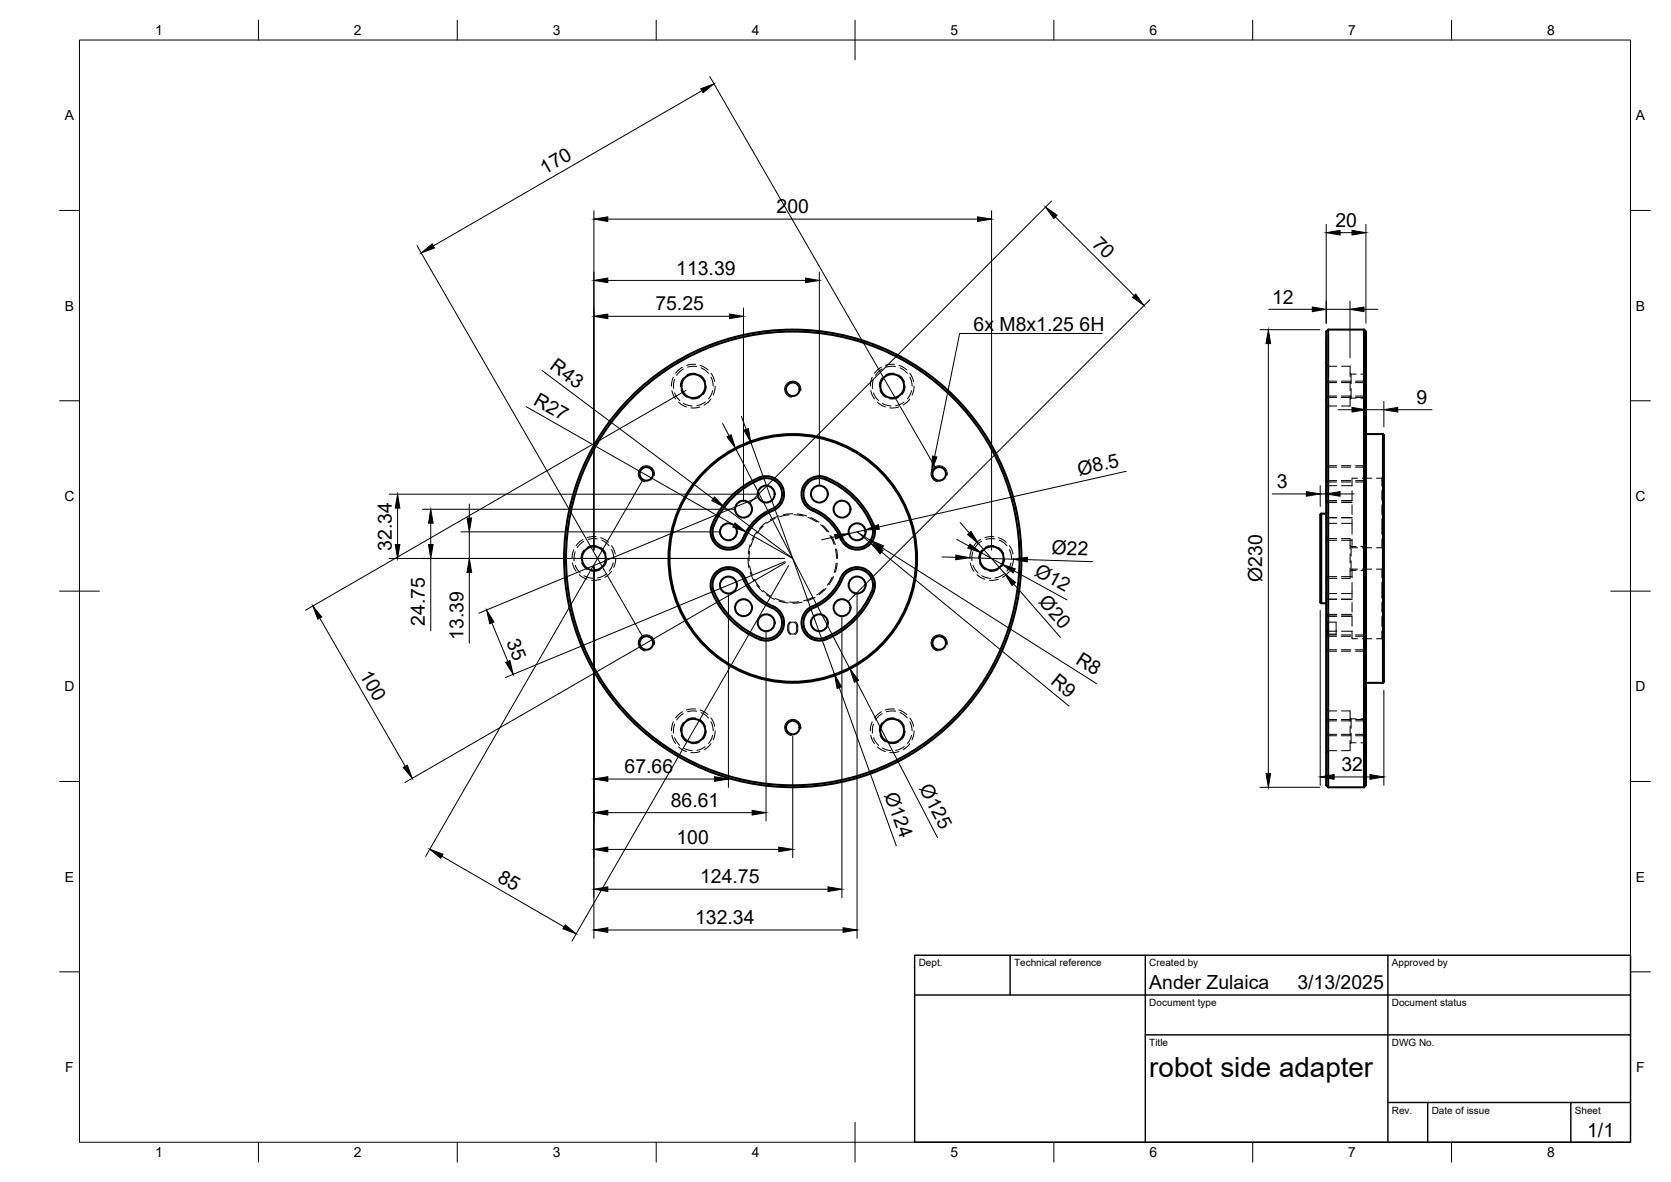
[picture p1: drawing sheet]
<svg xmlns="http://www.w3.org/2000/svg" width="420mm" height="297mm" viewBox="0 0 420 297" stroke-linecap="round" stroke-linejoin="round" font-family="sans-serif">
<!-- layer: Hidden -->
<g fill="none" stroke="#000" stroke-width=".25">
<path d="M169 98.2l.2 .8 .7 1.3M169.3 94.8l-.5 2.2M169.6 95.3l-.3 1.4 .1 .9M169.6 98.7l.5 1.1 .8 .9M171.3 98.1l.4 .9 1 .8M171.6 92.3l-1.7 1.5M171.8 94.9l-.6 1.1-.1 1M171.8 92.7l-.8 .6-.9 1M174.9 91.6h-1.1l-1.2 .2M174.9 93.8l-1.5 .1-.7 .3M175.2 92.1h-1.4l-.9 .2M175.9 99.9l-.9 .3h-1.3"/>
<path d="M176 94.2l.8 .7 .6 1M176 91.8l2 1.1M176.3 92.4l1.1 .7 .7 .7M177.6 97l-.3 1.3-.5 .8M178.8 93.8l.5 .9 .4 1.2M178.8 94.8l.4 1 .1 1.2M179.2 98.2l-.5 1.3-.5 .7M179.8 97l-.5 2.3M218.9 98.2l1 2.1M219.3 94.8l-.5 2.2M219.6 95.3l-.2 .8v1.5M219.6 98.7l.5 1.1 .8 .9"/>
<path d="M221.3 98.1l.4 .9 1 .8M221.6 92.3l-1.7 1.5M221.8 92.7l-.8 .6-.8 1M221.8 94.9l-.5 1.1-.2 1M224.9 93.8l-1.5 .1-.7 .3M224.9 91.6h-1.1l-1.2 .2M225.2 92.1h-1.3l-1 .2M225.9 99.9l-.9 .3h-1.2M226 94.2l.8 .7 .6 1M226 91.8l2 1.1M226.3 92.4l1.2 .7 .7 .7M227.6 97l-.3 1.3-.5 .8"/>
<path d="M228.8 93.8l.5 .9 .4 1.2M228.8 94.8l.4 1 .1 1.2M229.2 98.2l-.5 1.3-.5 .7M229.8 97l-.1 1.1-.4 1.2M333.5 91.5l.5 .5h2.1M333.5 96.1h2.6M333.5 99.5h2.6M337.3 96.1h2.4M337.3 99.5h2.4M337.3 92h2.2v2.6M339.5 95.8v2.4M339.5 99.4v2.6h-2.2"/>
<path d="M339.5 93.8l.2 .2h1.3M339.7 94v2.4M339.7 97.6v2.4M340.8 96.1h2.7M340.8 99.5h2.7M342.2 94h1.3M170.6 101.1l2 1.2M171.8 101.4l.8 .3 1.5 .3M176 102.3l-.8 .2h-1.5M177.3 101l-1 .6-1.1 .3M178.8 100.3l-.6 .7-1.1 .8M220.6 101.1l2 1.2"/>
<path d="M221.8 101.4l.8 .3 1.4 .3M226 102.3l-2.3 .2M227.3 101l-.9 .6-1.2 .3M228.8 100.3l-1.7 1.5M333.5 117.4h2.6M336.1 102h-2.1l-.5 .5M337.3 117.4h2.4M339.7 100l-.2 .3M339.7 100h1.3M340.8 117.4h2.7M342.2 100h1.3M348 119.7l-.5 .5"/>
<path d="M144.3 138.1l-.3 .9-.2 1.3M144.6 138.6l-.3 1.4 .1 .9M146.6 135.6l-1.7 1.5M146.8 136l-.8 .6-.9 1M146.8 138.2l-.6 1.1-.1 1M149.9 137.1l-1.5 .1-.7 .3M149.9 134.9h-1.1l-1.2 .2M150.2 135.4h-1.4l-.9 .2M151 137.5l.7 .7 .7 1M151 135.1l2 1.2M151.3 135.7l1.1 .7 .7 .7M153.8 137.1l.5 .9 .4 1.2"/>
<path d="M153.8 138.1l.4 1 .1 1.2M188.5 138.5l-.1 2.5M188.6 136.9l-.4 2.3M189.7 135.1l-1 2.3M190.2 133.7l-1.1 2.1M191.9 132.3l-1.6 1.8M192.7 131.3l-1.7 1.5M194.9 130.3l-2.1 1.2M195.8 129.7l-2.1 .9M198.4 129.4l-2.4 .5M199.3 129.1l-2.3 .3M199.6 129.4l2.4 .3"/>
<path d="M200.5 129.1l2.3 .6M203.2 130l2.1 1.1M203.9 130.1l2 1.1M206.3 131.9l1.7 1.7M206.8 132l1.6 1.7M208.7 134.6l1 2.2M209.1 134.7l.9 2.2M210.1 137.9l.2 2.4M210.3 138l.3 2.3M244.3 138.1l-.5 2.2M244.6 138.6l-.3 1.4 .1 .9M246.6 135.6l-.9 .6-.8 .9"/>
<path d="M246.8 136l-.8 .6-.8 1M246.8 138.2l-.5 1.1-.2 1M249.9 137.1l-1.5 .1-.7 .3M249.9 134.9h-1.1l-1.2 .2M250.2 135.4h-1.3l-1 .2M251 137.5l.8 .7 .6 1M251 135.1l2 1.2M251.3 135.7l1.2 .7 .7 .7M253.8 137.1l.5 .9 .4 1.2M253.8 138.1l.4 1 .1 1.2M333.5 134.8l.5 .5h2.1M333.5 130.1h2.6"/>
<path d="M333.5 125.8h2.6M333.5 126.3h2.6M333.5 122.1h2.6M333.5 135.8h2.6M333.5 131.5h2.6M333.5 120.8h2.6M337.3 120.8h2.4M337.3 135.3h2.2v2.7M337.3 130.1h2.7M337.3 125.8h2.7M337.3 126.3h2.7M337.3 122.1h2.7"/>
<path d="M337.3 135.8h2.7M337.3 131.5h2.7M339.5 139.2v2.3M339.5 137.1l.2 .2h1.3M339.7 137.3v2.4M340 135.5v2.2h1.3M340 130.5v3.8M340 126.9v2.4M340 123.3v2.4M340.8 120.8h2.7M341.3 120.2h-1.3v1.9M342.2 137.3h1.3"/>
<path d="M342.5 137.7h2.4M342.5 120.2h2.4M346.1 137.7h1.4M346.1 120.2h1.4M347.5 135.5v2.2M347.5 130.5v3.8M347.5 126.9v2.4M347.5 123.3v2.4M347.5 120.2v1.9M347.5 137.7l.5 .4M143.9 141.5l1 2.1M144.6 142.1l.5 1 .8 .9"/>
<path d="M145.6 144.4l2 1.2M146.3 141.4l.4 .9 1 .8M146.8 144.7l.8 .3 1.4 .3M150.9 143.2l-.9 .3h-1.3M151 145.6l-2.3 .2M152.3 144.3l-1 .6-1.1 .4M152.6 140.4l-.3 1.2-.5 .8M153.8 143.6l-1.7 1.5M154.2 141.5l-.5 1.3-.5 .7M154.8 140.4l-.1 1-.4 1.2M188.1 140.4l.2 2.3M188.5 142.2l.6 2.3"/>
<path d="M188.6 143.8l1 2.2M189.7 145.6l1.4 2M190.2 147l1.6 1.7M191.9 148.4l1.9 1.5M192.7 149.4l2.1 1.2M194.9 150.4l2.3 .7M195.9 151.1l2.3 .4M198.6 156.7a1 1 0 0 1 1.1-.3 1 1 0 0 1 .6 .9v1.1a.99 .99 0 0 1-1 1 .99 .99 0 0 1-1-1l.1-1.2zM198.8 156.2l-.5 .5-.2 .6 .1 1.5 .6 .7M199.9 156.2l.5 .5 .2 .6-.1 1.5-.6 .7M200.9 151.2l-2.5 .1M201.7 151.3l-2.4 .3"/>
<path d="M204.3 150.1l-2.3 .9M205 150.1l-2.2 .9M207.2 148l-1.8 1.5M207.7 147.9l-1.7 1.5M209.3 145l-1.3 2.1M209.6 144.9l-1.2 2M210.2 141.5l-.5 2.4M210.5 141.5l-.5 2.3M244 141.5l.2 .8 .7 1.3M244.6 142.1l.6 1 .7 .9M245.6 144.4l2 1.2M246.3 141.4l.4 .9 1 .8"/>
<path d="M246.8 144.7l.8 .3 1.5 .3M251 143.2l-1 .3h-1.2M251 145.6l-2.2 .2M252.3 144.3l-.9 .6-1.2 .4M252.6 140.4l-.3 1.2-.5 .8M253.8 143.6l-1.7 1.5M254.2 141.5l-.2 .7-.8 1.3M254.8 140.4l-.4 2.2M333.5 156.1l.2 .2M333.5 154.8h2.6M333.5 150.6h2.6M333.5 149.2h2.6"/>
<path d="M333.5 144.9h2.6M333.5 158.6h2.6M333.5 154.4h2.6M333.5 159.9h2.6M333.7 156.3v3M333.7 156.3h2.3v3h-2.3M333.7 159.3l-.2 .3M336.1 145.3h-2.1l-.5 .5M337.3 159.9h2.4M337.3 154.8h2.7M337.3 150.6h2.7M337.3 149.2h2.7"/>
<path d="M337.3 144.9h2.7M337.3 158.6h2.7M337.3 154.4h2.7M339.5 142.7v2.6h-2.2M339.7 140.9v2.4M339.7 143.3l-.2 .3M339.7 143.3h1.3M340 146.4v3.8M340 158.6v1.9h1.3M340 155v2.4M340 151.4v2.4M340.8 159.9h2.7"/>
<path d="M341.3 143h-1.3v2.2M342.2 143.3h1.3M342.5 143h2.4M346.1 143h1.4M347.5 158.6v1.9M347.5 155v2.4M347.5 151.4v2.4M347.5 146.4v3.8M347.5 143v2.2M348 142.5l-.5 .5M171.6 178.9l-1.7 1.5M171.8 179.3l-.8 .6-.9 1"/>
<path d="M174.9 178.2h-1.1l-1.2 .2M175.2 178.7h-1.4l-.9 .2M176 178.4l2 1.2M176.3 179.1l1.1 .6 .7 .7M221.6 178.9l-1.7 1.5M221.8 179.3l-.8 .6-.8 1M224.9 178.2h-1.1l-1.2 .2M225.2 178.7h-1.3l-1 .2M226 178.4l2 1.2M226.3 179.1l1.2 .6 .7 .7M333.5 178.1l.5 .6h2.1M333.5 163.3h2.6"/>
<path d="M337.3 163.3h2.4M337.3 178.7h2.2v2.6M340.8 163.3h2.7M342.5 160.5h2.4M346.1 160.5h1.4M347.5 160.5l.5 .5M169 184.8l.2 .8 .7 1.3M169.3 181.4l-.5 2.2M169.6 182l-.3 1.3 .1 .9M169.6 185.4l.5 1 .8 .9M170.6 187.7l2 1.2M171.3 184.7l.4 .9 1 .8"/>
<path d="M171.8 181.6l-.6 1-.1 1M171.8 188l.8 .3 1.5 .3M174.9 180.5l-1-.1-1.2 .4M175.9 186.5l-.9 .3h-1.3M176 180.8l.8 .7 .6 1M176 188.9l-.8 .2h-1.5M177.3 187.6l-1 .6-1.1 .4M177.6 183.7l-.3 1.2-.5 .8M178.8 186.9l-.6 .7-1.1 .8M178.8 180.4l.5 .9 .4 1.2M178.8 181.4l.4 1 .1 1.2M179.2 184.8l-.5 1.3-.5 .7"/>
<path d="M179.8 183.7l-.5 2.2M218.9 184.8l1 2.1M219.3 181.4l-.5 2.2M219.6 182l-.2 .7v1.5M219.6 185.4l.5 1 .8 .9M220.6 187.7l2 1.2M221.3 184.7l.4 .9 1 .8M221.8 181.6l-.5 1-.2 1M221.8 188l.8 .3 1.4 .3M224.9 180.5l-1-.1-1.2 .4M225.9 186.5l-.9 .3h-1.2M226 180.8l.8 .7 .6 1"/>
<path d="M226 188.9l-2.3 .2M227.3 187.6l-.9 .6-1.2 .4M227.6 183.7l-.3 1.2-.5 .8M228.8 180.4l.5 .9 .4 1.2M228.8 186.9l-1.7 1.5M228.8 181.4l.4 1 .1 1.2M229.2 184.8l-.5 1.3-.5 .7M229.8 183.7l-.1 1-.4 1.2M333.5 181.2h2.6M333.5 184.5h2.6M336.1 188.6h-2.1l-.5 .6M337.3 181.2h2.4"/>
<path d="M337.3 184.5h2.4M339.5 182.5v2.3M339.5 186v2.6h-2.2M339.5 180.4l.2 .2h1.3M339.7 180.6v2.5M339.7 184.2v2.5M339.7 186.7l-.2 .2M339.7 186.7h1.3M340.8 181.2h2.7M340.8 184.5h2.7M342.2 180.6h1.3M342.2 186.7h1.3"/>
</g>
<!-- layer: Visible -->
<g fill="none" stroke="#000" stroke-width=".51">
<path d="M334 82.8v115.1M343 82.8h-9l-.5 .5v114l.5 .6M343 82.8l.5 .5v114l-.5 .6M343 82.8v115.1M343.5 109.1h4.2a3.2 3.2 0 0 1 .3 2.3v57.9a3.2 3.2 0 0 1-.3 2.3M347.7 109.1v62.5M179 131.9a21.6 21.6 0 0 1 12.7-12.1 4.5 4.5 0 0 1 5.2 3 4.5 4.5 0 0 1-2.5 5.5 13.5 13.5 0 0 0-7.5 7.8 4.5 4.5 0 0 1-5.8 1.5 4.5 4.5 0 0 1-2.1-5.7M191.1 120.5a4 4 0 0 1 5.3 2.1 4 4 0 0 1-2.2 5.3 14.1 14.1 0 0 0-7.7 8 4 4 0 0 1-5.2 1.3 4 4 0 0 1-1.8-5.1 21.6 21.6 0 0 1 11.6-11.6M207.6 120.5a4 4 0 0 0-5.3 2.1 4 4 0 0 0 2.2 5.3 14.1 14.1 0 0 1 7.7 8 4 4 0 0 0 5.2 1.3 4 4 0 0 0 1.8-5.1 21.6 21.6 0 0 0-11.6-11.6M219.7 131.9a21.6 21.6 0 0 0-12.7-12.1 4.5 4.5 0 0 0-5.3 3 4.5 4.5 0 0 0 2.6 5.5 13.5 13.5 0 0 1 7.4 7.8 4.5 4.5 0 0 0 5.9 1.5 4.5 4.5 0 0 0 2.1-5.7M332.2 129.1v22.5M332.2 129.1a3 3 0 0 0-.2 2.2v18.1a3 3 0 0 0 .2 2.2h1.3"/>
<path d="M332.2 129.1h1.3M186.9 145.5a14.1 14.1 0 0 0 8 7.7 4 4 0 0 1 1.3 5.2 4 4 0 0 1-5.1 1.8M186.9 145.5a4 4 0 0 0-5.3-2.2 4 4 0 0 0-2.1 5.3 21.5 21.5 0 0 0 11.6 11.6M187.3 145.3a4.5 4.5 0 0 0-5.9-2.4 4.5 4.5 0 0 0-2.4 5.9 21.6 21.6 0 0 0 12.7 12.1 4.5 4.5 0 0 0 5.2-3.1 4.5 4.5 0 0 0-2.5-5.5 13 13 0 0 1-7.1-7M211.4 145.3a4.5 4.5 0 0 1 5.8-2.4 4.5 4.5 0 0 1 2.5 5.9 21.6 21.6 0 0 1-12.7 12.1 4.5 4.5 0 0 1-5.3-3.1 4.5 4.5 0 0 1 2.6-5.5 13 13 0 0 0 7.1-7M211.8 145.5a4 4 0 0 1 5.2-2.2 4 4 0 0 1 2.2 5.3 21.5 21.5 0 0 1-11.6 11.6M211.8 145.5a14.1 14.1 0 0 1-8 7.7 4 4 0 0 0-1.3 5.2 4 4 0 0 0 5.1 1.8M343.5 171.6h4.2M334 197.9h9"/>
<circle cx="174.3" cy="97" r="3"/>
<circle cx="199.3" cy="97.8" r="1.7"/>
<circle cx="224.3" cy="97" r="3"/>
<circle cx="162.5" cy="119.1" r="1.7"/>
<circle cx="236.1" cy="119.1" r="1.7"/>
<circle cx="183.2" cy="133.6" r="2.13"/>
<circle cx="187" cy="127.9" r="2.13"/>
<circle cx="192.6" cy="124.2" r="2.13"/>
<circle cx="206" cy="124.2" r="2.13"/>
<circle cx="211.7" cy="127.9" r="2.13"/>
<circle cx="215.5" cy="133.6" r="2.13"/>
<circle cx="149.3" cy="140.3" r="3"/>
<circle cx="183.2" cy="147" r="2.13"/>
<circle cx="187" cy="152.7" r="2.13"/>
<circle cx="192.6" cy="156.5" r="2.13"/>
<circle cx="199.3" cy="140.3" r="57.5"/>
<circle cx="199.3" cy="140.3" r="31.3"/>
<circle cx="199.3" cy="140.3" r="31"/>
<circle cx="199.3" cy="140.3" r="57"/>
<circle cx="206" cy="156.5" r="2.13"/>
<circle cx="211.7" cy="152.7" r="2.13"/>
<circle cx="215.5" cy="147" r="2.13"/>
<circle cx="249.4" cy="140.3" r="3"/>
<circle cx="162.5" cy="161.6" r="1.7"/>
<circle cx="236.1" cy="161.6" r="1.7"/>
<circle cx="174.3" cy="183.6" r="3"/>
<circle cx="199.3" cy="182.8" r="1.7"/>
<circle cx="224.3" cy="183.6" r="3"/>
</g>
<!-- layer: Visible Narrow -->
<path d="M201.3 98.2a2.04 2.04 0 0 0-1.6-2.4 2.04 2.04 0 0 0-2.4 1.7 2.04 2.04 0 0 0 1.7 2.3M164.5 119.4a2.04 2.04 0 0 0-1.6-2.3 2.04 2.04 0 0 0-2.4 1.6 2.04 2.04 0 0 0 1.7 2.4M238.2 119.4a2.04 2.04 0 0 0-1.7-2.3 2.04 2.04 0 0 0-2.4 1.6 2.04 2.04 0 0 0 1.7 2.4M164.5 161.9a2.04 2.04 0 0 0-1.6-2.3 2.04 2.04 0 0 0-2.4 1.6 2.04 2.04 0 0 0 1.7 2.4M238.2 161.9a2.04 2.04 0 0 0-1.7-2.3 2.04 2.04 0 0 0-2.4 1.6 2.04 2.04 0 0 0 1.7 2.4M201.3 183.2a2.04 2.04 0 0 0-1.6-2.4 2.04 2.04 0 0 0-2.4 1.7 2.04 2.04 0 0 0 1.7 2.3" fill="none" stroke="#000" stroke-width=".25"/>
<!-- layer: Hidden Narrow -->
<g fill="none" stroke="#000" stroke-width=".25">
<path d="M333.5 95.8h2.6M333.5 99.9h2.6M337.3 95.8h2.4M337.3 99.9h2.4M340.8 95.8h2.7M340.8 99.9h2.7M333.5 117h2.6M337.3 117h2.4M340.8 117h2.7M333.5 121.1h2.6M337.3 121.1h2.4M340.8 121.1h2.7"/>
<path d="M333.5 159.6h2.6M337.3 159.6h2.4M340.8 159.6h2.7M333.5 163.6h2.6M337.3 163.6h2.4M340.8 163.6h2.7M333.5 180.8h2.6M333.5 184.9h2.6M337.3 180.8h2.4M337.3 184.9h2.4M340.8 180.8h2.7M340.8 184.9h2.7"/>
</g>
<!-- layer: BORDER -->
<g fill="none" stroke="#000" stroke-width=".25">
<path d="M20 10.1h390v276.9h-390zM65 5.1v5M115 5.1v5M165 5.1v5M215 5.1v10M265 5.1v5M315 5.1v5M365 5.1v5M15 52.9h5M410 52.9h5M15 100.7h5M410 100.7h5"/>
<path d="M15 148.6h10M405 148.6h10M15 196.4h5M410 196.4h5M15 244.2h5M410 244.2h5M65 287v5M115 287v5M165 287v5M215 282.1v9.9M265 287v5M315 287v5"/>
<path d="M365 287v5"/>
</g>
<!-- layer: TITLEBLOCK -->
<path d="M230 240.1h180v46.9h-180zM230 250h180M254 240.1v9.9M288 240.1v46.9M349 240.1v46.9M288 260.1h122M349 277.1h61M359 277.1v9.9M395 277.1v9.9" fill="none" stroke="#000" stroke-width=".36"/>
<!-- layer: FD_Dimensions -->
<g fill="none" stroke="#000" stroke-width=".25">
<path d="M178.5 19.2l56.6 98.1M176.5 22.8l-67.6 39M149.3 53v85.2M152.8 55.1h93M249.3 53v85.2M264.4 50.6l-76 75.9M265.4 54.5l19.8 19.8M333.5 56.4v24.8M337 58.5h3M343.5 56.4v24.8M104.9 61.8l56.6 98M152.8 70.5h49.7"/>
<path d="M152.8 79.5h30.7M186.9 77.4v48.5M206 68.4v53.7M289.1 75.3l-75.9 75.9M319 77.7h11M333.5 77.7h5.9M339.4 75.6v14.3M343 77.7h3.5M136.3 93.1l43 32.3M172.5 98.1l-95.7 55.2M316.8 82.9h15.1M318.9 86.3v108.1"/>
<path d="M333.5 85.5v40.7M132.3 102.2l52.3 29.7M181.7 106.4l1.6 3.1M184.9 112.6l28.8 55.5M186.4 104.6l1.2 3.3M188.8 111.2l21 58.3M283.2 118.4l-62.2 14M336.5 103h3.5M343.5 103h4.5M348 100.9v6.4M351.5 103h8.6M97.9 124.2h92.6"/>
<path d="M100 127.7v9.1M106.2 128h78.6M108.3 131.5v5.3M115.9 133.7h65.2M118 126.6v3.6M118 133.7v6.6M161.5 120.9l-54.5 94.3M182.1 127.5l17.2 12.8-11.7-6.6M190.7 125l-70.3 29.1M210 134.9l-3.4 .8M217.6 133.2l-4.2 .9M218.9 135.8l-3.4-2.1 3.5 2.8"/>
<path d="M221.7 138.7l47.1 38.7M221.8 137.7l53.9 34.1M236.8 140l3.5 .1M240.6 135.5l3 1.7M241.4 131.3l2.3 2.6M246 136.6l6.6 7.5M246.7 138.9l5.2 2.9M319.9 124.1h8.6M332 122v5.3M332 124.1h1.5M337 124.1h3.5M80.4 155.3l21.5 37.3"/>
<path d="M97.9 140.3h99.3M108.3 140.3v18.2M118 143.9v17.7M123.7 156.5l4 9.7M149.3 142.5v93.3M183.2 149.1v48.8M192.6 158.6v47.7M197.4 141.1l-70.3 29.2M197.5 141.4l-95.7 55.2M198.3 142.2l-54.5 94.3M211.7 154.8v70.8M215.5 149.1v86.7"/>
<path d="M243.8 140.2l11 .3M254.9 146.8l11.7 13.4M255 143.5l13.2 7.2M258.3 140.6l16.4 .5M332 153.4v43.9M211 172.8l14.4 39.7M215.3 171.2l20.4 39.3M348 173.4v23.9M152.8 195.8h26.9M199.3 184.9v30.6M316.8 197.9h15.1M335.4 195.2h9.1"/>
<path d="M111.1 215.2l30.7 17.7M152.8 213.5h43M152.8 204.2h36.3M152.8 233.7h59.2M152.8 223.5h55.4"/>
</g>
<g fill="#000" stroke="#000" stroke-width=".25">
<path d="M176.2 22.3l3.3-1.2-2.7 2.2zM149.3 55.1l3.5-.6v1.2zM245.8 54.5l3.5 .6-3.5 .6zM262.9 52l2.9 2.1-.8 .8zM333.5 58.5l3.5-.6v1.2zM340 57.9l3.5 .6-3.5 .6zM105.9 63.6l2.7-2.3 .6 1zM149.3 70.5l3.5-.6v1.1zM149.3 79.5l3.5-.6v1.2zM183.5 78.9l3.4 .6-3.4 .6zM202.5 69.9l3.5 .6-3.5 .5zM284.8 74.7l.8-.8 2 2.9z"/>
<path d="M330 77.2l3.5 .5-3.5 .6zM339.4 77.7l3.6-.5v1.1zM318.9 82.9l.6 3.4h-1.2zM182.8 109.8l1-.6 1.1 3.4zM187.1 108.1l1.1-.4 .6 3.5zM340 102.4l3.5 .6-3.5 .6zM348 103l3.5-.6v1.2zM100 124.2l.5 3.5h-1.1zM99.4 136.8h1.1l-.5 3.5zM108.3 128l.6 3.5h-1.2zM107.7 136.8h1.2l-.6 3.5zM117.4 130.2h1.2l-.6 3.5z"/>
<path d="M179.7 124.9l2.4 2.6-3.1-1.7zM184.8 131.4l2.8 2.3-3.3-1.3zM209.9 134.3l3.5-.2-3.3 1.4zM217.6 133.2l3.3-1.3 .2 1.1zM219 136.5l3 1.8-.7 .9zM218.9 135.8l3.2 1.4-.6 1zM240.3 139.5l3.5 .7-3.5 .5zM243.9 136.7l2.8 2.2-3.4-1.2zM243.3 134.3l.9-.7 1.8 3zM328.5 123.5l3.5 .6-3.5 .6zM333.5 124.1l3.5-.6v1.2zM78.7 152.3l2.2 2.7-1 .6z"/>
<path d="M118 140.3l.6 3.6h-1.2zM122.3 153.3l1.9 3-1.1 .4zM251.9 141.8l3.4 1.2-.6 1zM252.6 144.1l2.8 2.3-.9 .7zM254.8 140.5l3.5-.5v1.2zM127.1 166.5l1.1-.5 .8 3.5zM209.8 169.5l1.8 3.1-1.1 .4zM213.7 168.1l2.2 2.8-1.1 .6zM101.4 192.9l1-.6 1.3 3.3zM149.3 195.8l3.5-.6v1.1zM179.7 195.2l3.5 .6-3.5 .5zM318.3 194.4h1.2l-.6 3.5z"/>
<path d="M332 195.2l3.4-.5v1.1zM344.5 194.7l3.5 .5-3.5 .6zM108.1 213.4l3.3 1.3-.6 1zM149.3 213.5l3.5-.6v1.1zM149.3 204.2l3.5-.5v1.1zM189.1 203.7l3.5 .5-3.5 .6zM195.8 212.9l3.5 .6-3.5 .5zM142.1 232.4l2.8 2.3-3.4-1.3zM149.3 233.7l3.5-.6v1.2zM149.3 223.5l3.5-.6v1.1zM208.2 222.9l3.5 .6-3.5 .5zM212 233.1l3.5 .6-3.5 .6z"/>
</g>
<!-- layer: Hole Notes -->
<path d="M234.4 114.6l1.2 .2-1.3 3.3z" fill="#000" stroke="#000" stroke-width=".25"/>
<path d="M277.1 83.8h-35.8l-6.3 30.9" fill="none" stroke="#000" stroke-width=".25"/>
<text font-size="7" x="289" y="270.6">robot side adapter</text>
<g font-size="4.9">
<text x="137" y="43.9" transform="rotate(-30 137 43.9)">170</text>
<text x="195.3" y="53.6">200</text>
<text x="335.8" y="57">20</text>
<text x="274.4" y="61.5" transform="rotate(45 274.4 61.5)">70</text>
<text x="170" y="69">113.39</text>
<text x="319.9" y="76.3">12</text>
<text x="164.8" y="78">75.25</text>
<text x="244.8" y="83.1">6x</text>
<text x="251.3" y="83.1">M8x1.25</text>
<text x="271.4" y="83.1">6H</text>
<text x="138" y="92.6" transform="rotate(37 138 92.6)">R43</text>
<text x="133.9" y="101.5" transform="rotate(30 133.9 101.5)">R27</text>
<text x="356.2" y="101.5">9</text>
<text x="271.3" y="119.5" transform="rotate(-13 271.3 119.5)">Ø8.5</text>
<text x="321.1" y="122.7">3</text>
<text x="98.5" y="138.4" transform="rotate(-90 98.5 138.4)">32.34</text>
<text x="264.4" y="139.3" transform="rotate(2 264.4 139.3)">Ø22</text>
<text x="259.9" y="144.4" transform="rotate(29 259.9 144.4)">Ø12</text>
<text x="317.4" y="146.3" transform="rotate(-90 317.4 146.3)">Ø230</text>
<text x="260.9" y="151.3" transform="rotate(49 260.9 151.3)">Ø20</text>
<text x="106.8" y="157.3" transform="rotate(-90 106.8 157.3)">24.75</text>
<text x="116.5" y="160.8" transform="rotate(-90 116.5 160.8)">13.39</text>
<text x="127.3" y="161.4" transform="rotate(68 127.3 161.4)">35</text>
<text x="270.2" y="166.6" transform="rotate(32 270.2 166.6)">R8</text>
<text x="90.3" y="169.6" transform="rotate(60 90.3 169.6)">100</text>
<text x="263.9" y="171.6" transform="rotate(39 263.9 171.6)">R9</text>
<text x="157.1" y="194.3">67.66</text>
<text x="337.3" y="193.8">32</text>
<text x="168.7" y="202.8">86.61</text>
<text x="222.4" y="199.7" transform="rotate(70 222.4 199.7)">Ø124</text>
<text x="231" y="198.1" transform="rotate(63 231 198.1)">Ø125</text>
<text x="170.1" y="212">100</text>
<text x="124.8" y="221.4" transform="rotate(30 124.8 221.4)">85</text>
<text x="176" y="222">124.75</text>
<text x="174.8" y="232.2">132.34</text>
<text x="289" y="248.5">Ander Zulaica</text>
<text x="326.2" y="248.5">3/13/2025</text>
<text x="399.1" y="285.7">1/1</text>
</g>
<g font-size="3.5">
<text x="39" y="8.8">1</text>
<text x="89" y="8.8">2</text>
<text x="139" y="8.8">3</text>
<text x="189" y="8.8">4</text>
<text x="239" y="8.8">5</text>
<text x="289" y="8.8">6</text>
<text x="339" y="8.8">7</text>
<text x="389" y="8.8">8</text>
<text x="16.3" y="30.2">A</text>
<text x="411.3" y="30.2">A</text>
<text x="16.3" y="78">B</text>
<text x="411.3" y="78">B</text>
<text x="16.2" y="125.9">C</text>
<text x="411.2" y="125.9">C</text>
<text x="16.2" y="173.7">D</text>
<text x="411.2" y="173.7">D</text>
<text x="16.3" y="221.6">E</text>
<text x="411.3" y="221.6">E</text>
<text x="16.4" y="269.4">F</text>
<text x="411.4" y="269.4">F</text>
<text x="39" y="290.8">1</text>
<text x="89" y="290.8">2</text>
<text x="139" y="290.8">3</text>
<text x="189" y="290.8">4</text>
<text x="239" y="290.8">5</text>
<text x="289" y="290.8">6</text>
<text x="339" y="290.8">7</text>
<text x="389" y="290.8">8</text>
</g>
<g font-size="2.5">
<text x="231" y="242.9">Dept.</text>
<text x="255" y="242.9">Technical reference</text>
<text x="289" y="242.9">Created by</text>
<text x="350" y="242.9">Approved by</text>
<text x="289" y="252.8">Document type</text>
<text x="350" y="252.8">Document status</text>
<text x="289" y="262.9">Title</text>
<text x="350" y="262.9">DWG No.</text>
<text x="350" y="279.9">Rev.</text>
<text x="360" y="279.9">Date of issue</text>
<text x="396" y="279.9">Sheet</text>
</g>
</svg>
